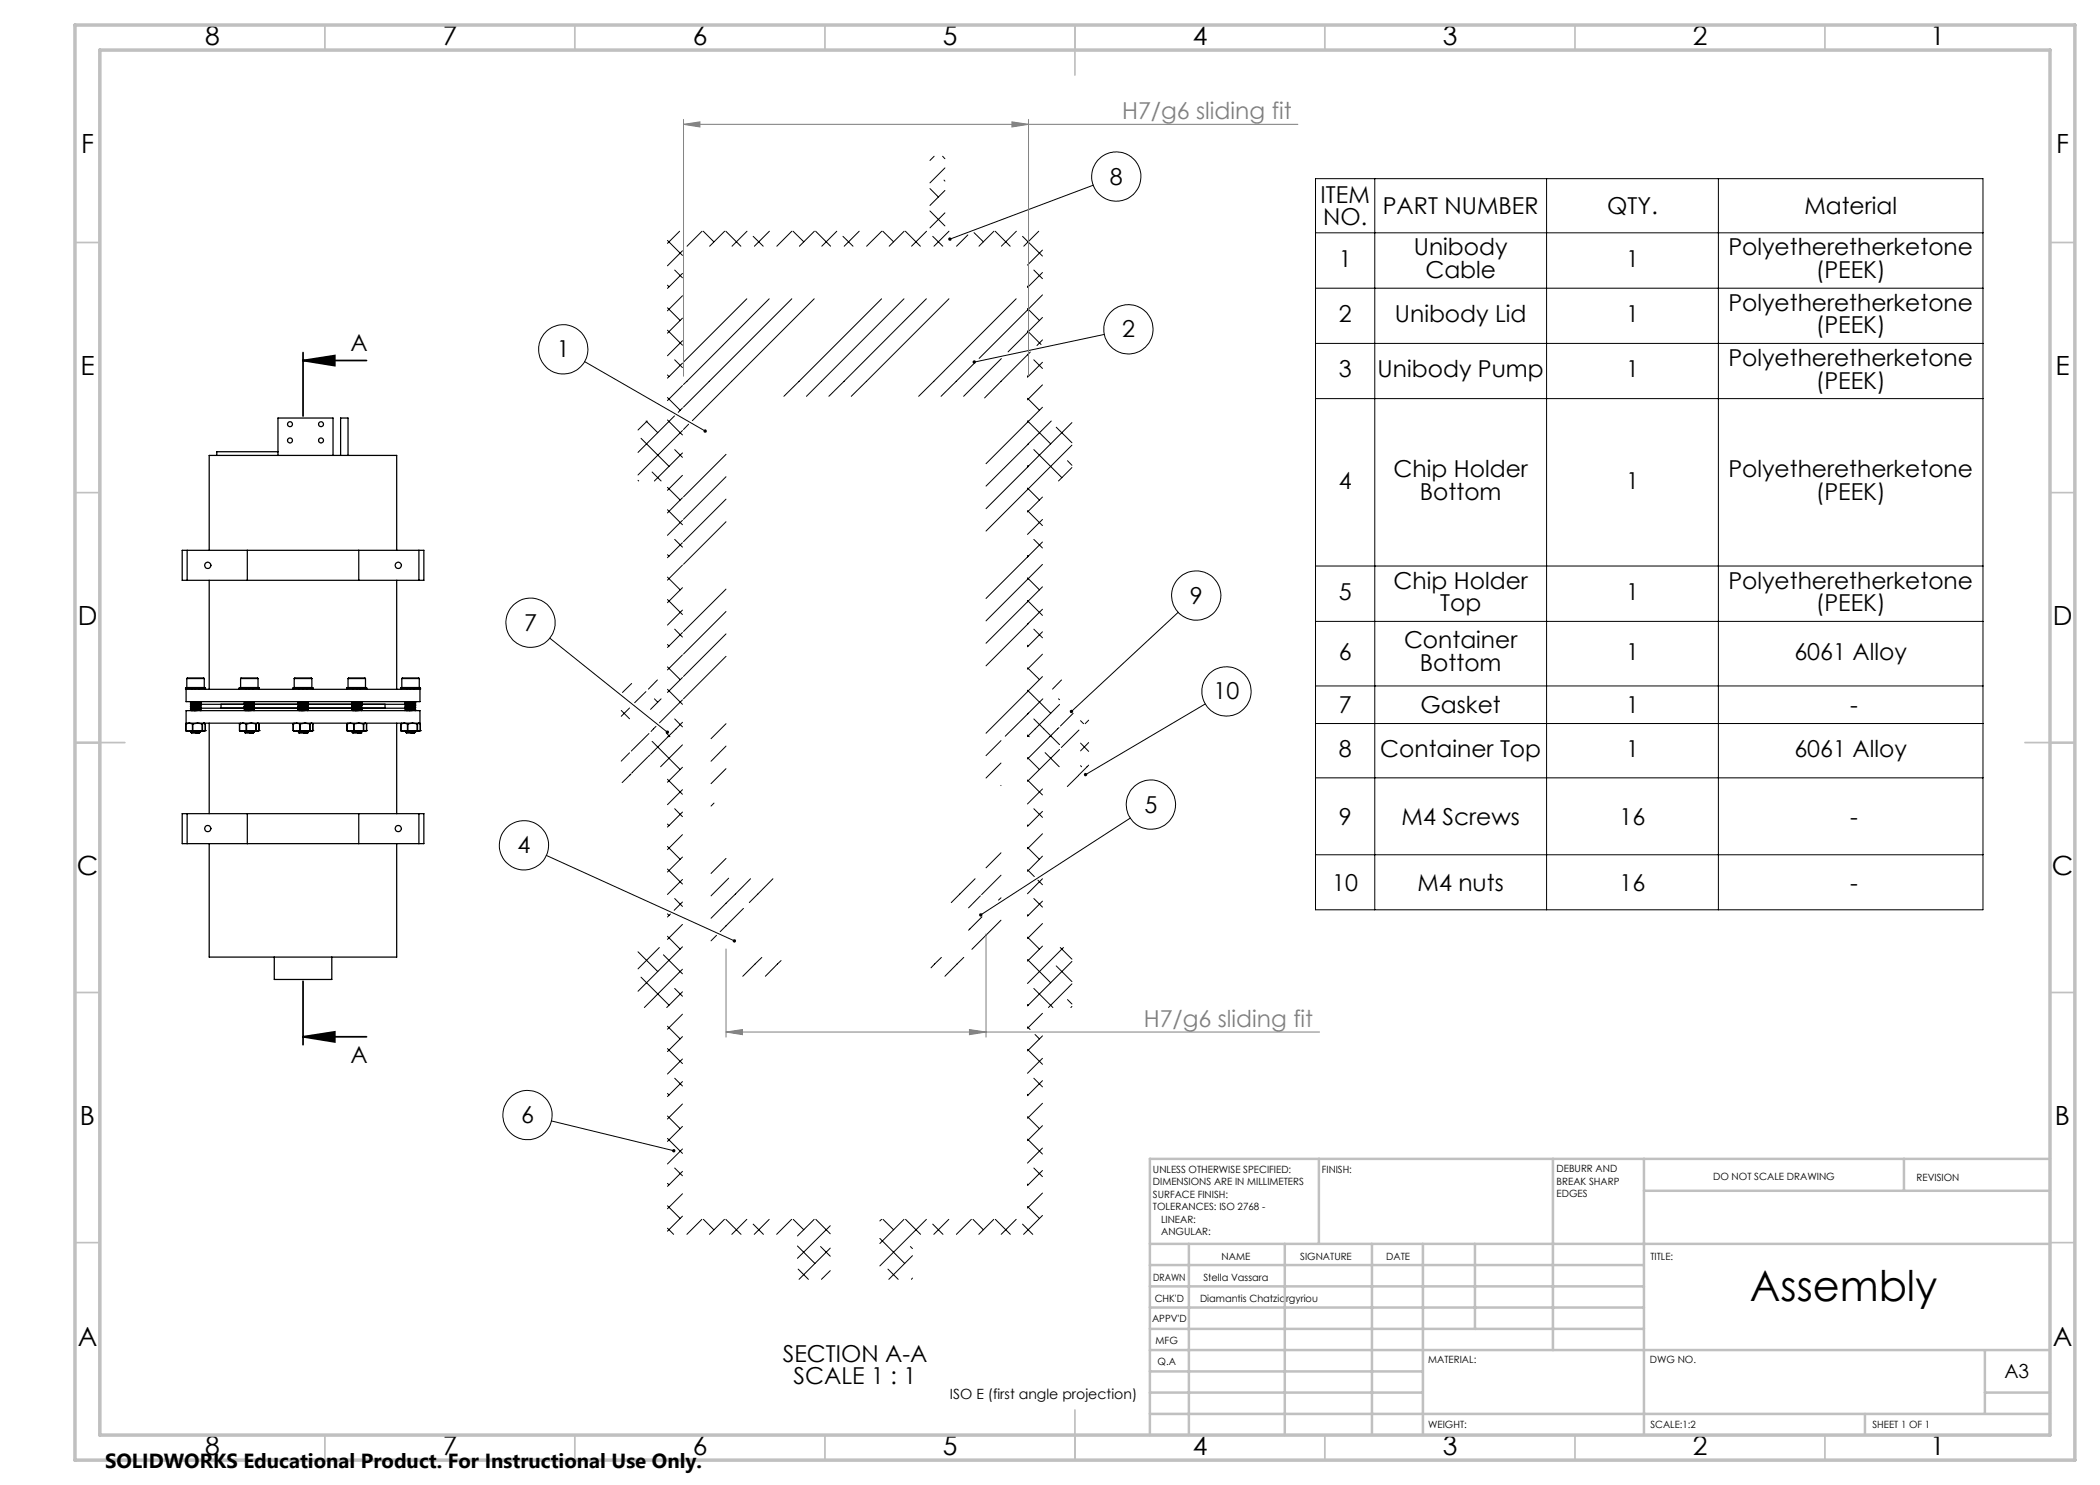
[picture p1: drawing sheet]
<svg xmlns="http://www.w3.org/2000/svg" width="420mm" height="297mm" viewBox="0 0 420 297" stroke-linecap="round" stroke-linejoin="round" font-family="sans-serif">
<g fill="none" stroke="#000" stroke-width=".25">
<path d="M55.6 90.3h-12.2v.8M55.6 91.1v-7.5h11v7.5M68.1 91.1v-7.5h1.5v7.5M37.4 110.1h-1v6h1M37.4 110.1v6M37.4 110.1h46.4M37.4 116.1h46.4M41.8 110.1v-19h37.5v19M41.8 116.1v21.8M49.5 110.1v6M71.8 110.1v6M79.3 116.1v21.8"/>
<path d="M83.8 110.1h1v6h-1M83.8 110.1v6M37.1 137.6l.1 .3M37.1 137.6h4M37.2 137.9h22.7M37.2 137.9v2.4h46.8v-2.4M37.4 137.5v.1h-.3M37.4 137.5h3.5M37.4 135.7h3.5M37.4 135.7l.1-.1h3.2l.2 .1M37.4 135.7v1.8M40.9 137.5l-.1 .1h.3"/>
<path d="M40.9 135.7v1.8M41.1 137.6v.3M47.8 137.6h4.1M47.8 137.6v.3M48.1 137.5l.1 .1h-.4M48.1 137.5h3.5M48.1 135.7h3.5M48.1 135.7l.1-.1h3.3l.1 .1M48.1 135.7v1.8M51.6 137.5l-.1 .1h.4M51.6 135.7v1.8M51.9 137.6v.3"/>
<path d="M58.6 137.6h4M58.6 137.6v.3M58.8 137.5l.1 .1h-.3M58.8 137.5h3.6M58.8 135.7h3.6M58.8 135.7l.1-.1h3.4l.1 .1M58.8 135.7v1.8M59.9 137.9h24.1M62.4 137.5l-.1 .1h.3M62.4 135.7v1.8M62.6 137.6v.3M69.4 137.6h3.9"/>
<path d="M69.4 137.6v.3M69.6 137.5l.1 .1h-.3M69.6 137.5h3.5M69.6 135.7h3.5M69.6 135.7l.1-.1h3.3l.1 .1M69.6 135.7v1.8M73.1 137.5l-.1 .1h.3M73.1 135.7v1.8M73.3 137.6v.3M80.1 137.6h4M80.1 137.6v.3M80.4 137.5v.1h-.3"/>
<path d="M80.4 137.5h3.5M80.4 135.7h3.5M80.4 135.7l.1-.1h3.2l.2 .1M80.4 135.7v1.8M83.9 137.5l-.1 .1h.3M83.9 135.7v1.8M84.1 137.6l-.1 .3M37.1 144.8h.1M37.1 146.1h.1M37.1 144.8v1.3M37.1 146.1l.2 .1M37.2 144.8l.6-.2 .7 .2"/>
<path d="M37.2 146.1l.6 .2M37.2 144.8v1.3M37.2 142.1h46.8v2.5h-46.8zM37.3 146.2l.5 .1M37.3 144.7l-.2 .1M37.4 144.6l-.1 .1M37.8 146.3h1.7M38.1 142l.2 .1M38.1 141.7l.2 .1M38.1 141.3l.2 .2M38.1 140.9l.2 .2M38.1 140.6l.2 .2"/>
<path d="M38.1 141.6v.1M38.1 142h.1M38.1 146.3l.2 .1M38.2 140.3l.1 .1M38.3 141.8l-.2 .2M38.3 141.5l-.2 .1M38.3 141.1l-.2 .2M38.3 140.8l-.2 .1M38.3 140.4l-.2 .2M38.3 146.4l-.1 .1M38.3 141.1h.1M38.3 141.5h.1"/>
<path d="M38.3 141.8h.1M38.3 146.4h.1M38.5 146.1l-.7 .2M38.5 146.1h.1M38.5 144.8h.1M38.5 144.8v1.3M38.6 144.8l.9-.2 .9 .2M38.6 146.1l.9 .2M38.6 144.8v1.3M38.9 140.3l-.6 .2M39.3 146.6h.5M39.5 140.3l-1.2 .1"/>
<path d="M39.5 146.3h1.3M39.5 146.3l-1.2 .1M39.8 146.6h.1zM39.8 141.7l-1.5 .1M39.8 141.3l-1.5 .2M39.8 141l-1.5 .1M39.8 140.6l-1.5 .2M39.9 146.2l.2 .2h-.1M39.9 142l.2 .1M39.9 141.7l.2 .1M39.9 141.3l.2 .2M39.9 141l.2 .1"/>
<path d="M39.9 140.6l.2 .2M39.9 142h.1M39.9 140.6l-1.6 .2M39.9 142l-1.5 .1M39.9 141.6l-1.6 .2M39.9 141.3l-1.6 .2M39.9 141l-1.6 .1M39.9 146.3l-1.6 .1M39.9 142l-1.1 .1M40 140.3l.1 .1M40 146.4l-1.8 .1 1.1 .1M40 146.4h.1"/>
<path d="M40 146.5l-.7 .1M40 146.4l-.7 .2M40.1 140.4l-2 .2M40.1 140.8l-2 .1M40.1 141.1l-2 .2M40.1 141.5l-2 .1M40.1 141.8l-2 .2M40.1 141.9l-.2 .1M40.1 141.5l-.2 .1M40.1 141.2l-.2 .1M40.1 140.8l-.2 .2M40.1 140.5l-.2 .1"/>
<path d="M40.1 141.5l-2 .2M40.1 141.2l-2 .2M40.1 140.8l-2 .2M40.1 140.5l-2 .1M40.1 140.4v.1M40.1 140.8h.1M40.1 141.1v.1M40.2 140.3v1.8M40.2 140.9h8.8M40.2 141.6h8.7M40.4 146.1l-.9 .2M40.4 146.1h.1"/>
<path d="M40.4 144.8h.1M40.4 144.8v1.3M40.5 144.8l.3-.2 .3 .2v1.3M40.5 146.1l.3 .2M40.5 144.8v1.3M40.9 144.6l.1 .1M41 146.2l-.2 .1M41.1 146.1l-.3 .2M41.1 146.1h.1M41.8 144.6v18.1M44.2 140.9v.7M47.9 144.8l.7-.2 .6 .2"/>
<path d="M47.9 146.1l.7 .2M47.9 144.8h.1M47.9 146.1h.1M47.9 144.8v1.3M48.1 144.6l-.2 .2M48.6 146.3h1.6M48.9 142l.1 .1M48.9 141.7l.2 .1M48.9 141.4l.2 .1M48.9 141l.2 .1-.2 .2M48.9 140.6l.2 .2-.2 .1M48.9 146.3l.2 .1-.1 .1"/>
<path d="M48.9 140.6h.1M48.9 140.9v.1M48.9 141.3v.1M48.9 141.6v.1M48.9 142h.1M49 140.3l.1 .1M49.1 141.8l-.2 .2M49.1 141.5l-.2 .1M49.1 140.4l-.2 .2M49.1 140.8h.1M49.1 140.4v.1M49.2 144.8h.1"/>
<path d="M49.2 146.1l-.6 .2M49.2 146.1h.1M49.2 144.8v1.3M49.3 144.8l.9-.2 1 .2M49.3 146.1l.9 .2M49.3 144.8v1.3M49.6 140.3l-.5 .1M50 146.6h.7M50.2 146.3h1.3M50.2 140.3l-1.1 .1M50.3 146.3l-1.2 .1M50.6 146.3l-1.5 .1"/>
<path d="M50.6 141.7l-1.5 .1M50.6 141.3l-1.5 .2M50.6 141l-1.5 .1M50.6 140.6l-1.5 .2M50.6 146.2l.2 .2M50.6 142l.2 .1M50.6 141.7l.2 .1M50.6 141.3l.2 .2M50.6 141l.2 .1M50.6 140.6l.2 .2M50.6 142h.1M50.6 142l-1.5 .1"/>
<path d="M50.6 141.6l-1.5 .2M50.6 142l-1 .1M50.6 141.6h9M50.7 140.3l.1 .1M50.8 146.5l-.8 .1M50.8 146.4h.1l-.9 .2M50.8 146.4l-1.8 .1 1 .1M50.8 141.9l-.2 .1M50.8 141.5l-.2 .1M50.8 141.2l-.2 .1M50.8 140.8l-.2 .2M50.8 140.5l-.2 .1"/>
<path d="M50.8 141.2l-1.9 .2M50.8 140.8l-1.9 .2M50.8 140.5l-1.9 .1M50.8 140.4l-1.9 .2M50.8 140.8l-1.9 .1M50.8 141.1l-1.9 .2M50.8 141.5l-1.9 .1M50.8 141.8l-1.9 .2M50.8 140.9h9M50.9 141.8l-2 .2M50.9 141.5l-2 .2M50.9 140.4v.1"/>
<path d="M50.9 140.8h.1M50.9 141.1v.1M51.2 146.1l-1 .2M51.2 146.1h.1M51.2 144.8h.1M51.2 144.8v1.3M51.3 144.8l.2-.2 .3 .2v1.3M51.3 146.1l.2 .2M51.3 144.8v1.3M51.6 144.6l.1 .1M51.7 146.2l-.2 .1M51.8 146.1l-.3 .2"/>
<path d="M51.8 146.1h.1M58.7 146.1h.1M58.7 144.8l.6-.2 .7 .2M58.7 146.1l.6 .2M58.7 146.1l.1 .2h.5M58.7 144.8h.1M58.7 144.8v1.3M58.8 144.6l-.1 .2M59.3 146.3h1.7M59.6 142l.2 .1M59.6 141.7l.2 .1M59.6 141.4l.2 .1"/>
<path d="M59.6 141l.2 .1M59.6 140.6l.2 .2M59.6 146.3l.2 .1M59.6 140.6h.1M59.6 140.9v.1M59.6 141.3v.1M59.6 141.6v.1M59.6 142h.1M59.7 140.3l.1 .1M59.8 141.8l-.2 .2M59.8 141.5l-.2 .1M59.8 141.1l-.2 .2"/>
<path d="M59.8 140.8l-.2 .1M59.8 140.4l-.2 .2M59.8 141.8l1.6-.1-1.5 .1M59.8 141.5l1.6-.1-1.5 .1M59.8 141.1l1.6-.1-1.5 .1M59.8 146.4l-.1 .1M59.8 141.1h.1M59.8 141.5h.1M59.8 141.8h.1M59.8 146.4h.1M59.9 140.8l1.5-.2-1.6 .2M60 144.8h.1"/>
<path d="M60 146.1l-.7 .2M60 146.1h.1M60 144.8v1.3M60.1 144.8l.9-.2 .9 .2M60.1 146.1l.9 .2M60.1 144.8v1.3M60.4 140.3l-.6 .2M60.8 146.6h.6M61 146.3h1.3M61 140.3l-1.1 .1M61.1 146.3l-1.3 .1M61.3 146.2l-1.4 .2"/>
<path d="M61.3 142l-1 .1M61.4 146.2l.1 .2M61.4 142l.2 .1M61.4 141.7l.2 .1M61.4 146.6h.1M61.4 142h.1M61.4 142l-1.5 .1M61.4 141.6h8.9M61.5 140.3l.1 .1M61.5 146.5l-.7 .1M61.5 146.4l-.7 .2M61.5 146.4l-1.8 .1 1.1 .1"/>
<path d="M61.6 141.9l-.2 .1M61.6 141.5l-.2 .1M61.6 141.2l-.2 .1 .2 .2M61.6 140.8l-.2 .2 .2 .1M61.6 140.5l-.2 .1 .2 .2M61.6 141.8l-2 .2M61.6 141.5l-2 .2M61.6 141.2l-2 .2M61.6 140.8l-2 .2M61.6 140.5l-2 .1M61.6 140.4l-2 .2M61.6 140.8l-2 .1"/>
<path d="M61.6 141.1l-2 .2M61.6 141.5l-2 .1M61.6 140.4v.1M61.6 140.8h.1M61.6 141.1v.1M61.6 140.9h8.9M61.9 146.1l-.9 .2M61.9 144.8h.1M61.9 146.1h.1M61.9 144.8v1.3M62 144.8l.3-.2 .2 .2v1.3M62 146.1l.3 .2"/>
<path d="M62 144.8v1.3M62.4 144.6v.1M62.4 146.2l-.1 .1M62.5 146.1l-.2 .2M62.5 146.1h.1M69.4 144.8h.1M69.4 146.1h.1M69.4 144.8v1.3M69.4 146.1l.1 .1M69.4 144.8l.7-.2 .6 .2M69.4 146.1l.7 .2M69.5 146.2l.6 .1"/>
<path d="M69.5 144.7l-.1 .1M69.6 144.6l-.1 .1M70.1 146.3h1.7M70.3 142l.2 .1M70.3 141.7l.3 .1M70.3 141.3l.3 .2M70.3 140.9l.3 .2M70.3 140.6l.3 .2M70.3 141.6v.1M70.3 142h.1M70.4 146.3l.2 .1M70.4 140.3l.2 .1"/>
<path d="M70.6 141.8l-.3 .2M70.6 141.5l-.3 .1M70.6 141.1l-.3 .2M70.6 140.8l-.3 .1M70.6 140.4l-.3 .2M70.6 146.4l-.2 .1M70.6 141.1h.1M70.6 141.5h.1M70.6 141.8h.1M70.6 146.4h.1M70.7 146.1l-.6 .2M70.7 146.1h.1"/>
<path d="M70.7 144.8h.1M70.7 144.8v1.3M70.8 144.8l1-.2 .9 .2M70.8 146.1l1 .2M70.8 144.8v1.3M71.2 140.3l-.6 .2M71.5 146.6h.6M71.7 140.3l-1.1 .1M71.8 146.3h1.2M71.8 146.3l-1.2 .1M72.1 141.7l.3 .1M72.1 141.3l.3 .2"/>
<path d="M72.1 141l.3 .1M72.1 140.6l.3 .2M72.1 140.6l-1.5 .2M72.1 142l-1.4 .1M72.1 141.6l-1.5 .2M72.1 141.3l-1.5 .2M72.1 141l-1.5 .1M72.1 146.3l-1.5 .1M72.1 142l-1.1 .1M72.1 141.7l-1.5 .1M72.1 146.2l.2 .2M72.1 142l.2 .1"/>
<path d="M72.1 146.6h.1M72.1 142h.1M72.1 141.6h8.9M72.2 140.3l.2 .1M72.3 146.5l-.8 .1M72.3 146.4l-.8 .2M72.3 146.4l-1.9 .1 1.1 .1M72.3 146.4h.1M72.4 141.9l-.3 .1M72.4 141.5l-.3 .1M72.4 141.2l-.3 .1M72.4 140.8l-.3 .2"/>
<path d="M72.4 140.5l-.3 .1M72.4 141.8l-2 .2M72.4 141.5l-2 .2M72.4 141.2l-2 .2M72.4 140.8l-2 .2M72.4 140.5l-2 .1M72.4 140.4l-2.1 .2M72.4 140.8l-2.1 .1M72.4 141.1l-2.1 .2M72.4 141.5l-2.1 .1M72.4 141.8l-2.1 .2M72.4 140.4v.1"/>
<path d="M72.4 140.8h.1M72.4 141.1v.1M72.4 140.9h8.6M72.7 146.1l-.9 .2M72.7 146.1h.1M72.7 144.8h.1M72.7 144.8v1.3M72.7 144.8l.3-.2 .3 .2v1.3M72.7 146.1l.3 .2M73.1 144.6l.1 .1M73.2 146.2l-.2 .1M73.3 146.1l-.3 .2"/>
<path d="M73.3 146.1h.1M77 140.9v.7M79.3 144.6v18.1M80.2 146.1h.1M80.2 146.1l.6 .2M80.2 144.8h.1M80.2 144.8v1.3M80.2 144.8l.6-.2 .7 .2M80.4 144.6l-.2 .2M80.8 146.3h1.7M81 140.3v1.8M81.1 142l.2 .1"/>
<path d="M81.1 141.7l.2 .1M81.1 141.4l.2 .1M81.1 141l.2 .1M81.1 140.6l.2 .2M81.1 146.3l.3 .1 1.1-.1M81.1 140.6h.1M81.1 140.9v.1M81.1 141.3v.1M81.1 141.6v.1M81.1 142h.1M81.2 140.3l.1 .1M81.3 140.8h.1"/>
<path d="M81.3 141.8h.1M81.3 146.4h.1M81.5 144.8h.1M81.5 146.1l-.7 .2M81.5 146.1h.1M81.5 144.8v1.3M81.6 144.8l.9-.2 .9 .2M81.6 146.1l.9 .2M81.6 144.8v1.3M81.9 140.3l-.5 .1M82.3 146.6h.5M82.5 140.3l-1.4 .3"/>
<path d="M82.5 146.3h1.3M82.8 146.6h.1zM82.8 141.7l-1.3 .1-.4 .2M82.8 141.3l-1.7 .3M82.8 141l-1.7 .3M82.8 140.6l-1.7 .3M82.9 146.2l.2 .2h-.1M82.9 142l.2 .1M82.9 141.7l.2 .1M82.9 141.3l.2 .2M82.9 141l.2 .1M82.9 140.6l.2 .2"/>
<path d="M82.9 142h.1M82.9 142l-1.5 .1M82.9 141.6l-1.6 .2M82.9 141.3l-1.5 .2M82.9 141l-1.5 .1M82.9 140.6l-1.5 .2M82.9 146.3l-1.7 .2M82.9 142l-1.1 .1M83 140.3l.1 .1M83 146.4l-1.8 .1 1.1 .1M83 146.4h.1M83 146.5l-.7 .1"/>
<path d="M83 146.4l-.7 .2M83.1 141.2l-2 .2M83.1 140.8l-2 .2M83.1 140.5l-2 .1M83.1 140.4l-2 .2M83.1 140.8l-2 .1M83.1 141.1l-2 .2M83.1 141.5l-2 .1M83.1 141.8l-2 .2M83.1 141.9l-.2 .1M83.1 141.5l-.2 .1M83.1 141.2l-.2 .1"/>
<path d="M83.1 140.8l-.2 .2M83.1 140.5l-.2 .1M83.1 141.5l-2 .2M83.1 140.4v.1M83.1 140.8h.1M83.1 141.1v.1M83.4 146.1l-.9 .2M83.4 146.1h.1M83.4 144.8h.1M83.4 144.8v1.3M83.5 144.8l.3-.2 .3 .2v1.3M83.5 146.1l.3 .2"/>
<path d="M83.5 144.8v1.3M83.9 144.6l.1 .1M84 146.2l-.2 .1M84.1 146.1l-.3 .2M84.1 146.1h.1M37.4 162.7h-1v6h1M37.4 162.7v6M37.4 168.7h46.4M37.4 162.7h46.4M41.8 168.7v22.7h37.5v-22.7M49.5 162.7v6M71.8 162.7v6"/>
<path d="M83.8 162.7h1v6h-1M83.8 162.7v6M54.9 191.4v4.5h11.5v-4.5"/>
<circle cx="58" cy="84.8" r=".5"/>
<circle cx="58" cy="88.1" r=".5"/>
<circle cx="64.2" cy="84.8" r=".5"/>
<circle cx="64.2" cy="88.1" r=".5"/>
<circle cx="41.6" cy="113.1" r=".63"/>
<circle cx="79.7" cy="113.1" r=".63"/>
<circle cx="41.6" cy="165.7" r=".63"/>
<circle cx="79.7" cy="165.7" r=".63"/>
</g>
<g fill="none" stroke="#000" stroke-width=".2">
<path d="M186 37.7l1.7 1.7M186.8 31.3l-.8 .8M188.5 31.3l.5 .4M188.8 36l.2 .2M189 33.6l-3 3M189 38.1l-3 3M218.7 37l-28.7 10.8M263.1 35.7h133.5v146.3h-133.5zM275 35.7v146.3M309.3 35.7v146.3M343.7 35.7v146.3M133.5 57l.3 .4"/>
<path d="M133.5 48.1l3 3M134.9 54l1.6 1.6M135.9 46.2l-2.4 2.5M136.5 50.2l-3 3M136.5 54.7l-3 3M136.5 59.2l-3 3M140.4 46.2l-3 3M140.7 46.2l2.1 2.2M144.9 46.2l-3 3M145.2 46.2l3 3M149.4 59.8l-12.7 12.6M149.4 46.2l-3 3"/>
<path d="M150.6 47.3l2 1.9M153.8 59.8l-17.1 17.1M153.9 46.2l-3 3M158.4 59.8l-21.7 21.6M158.4 46.2l-3 3M158.6 46.2l2.2 2.2M162.8 59.8l-24.3 24.3M162.9 46.2l-3 3M163.1 46.2l3 3M167.4 46.2l-3 3M168.6 47.3l2 1.9M171.8 46.2l-3 3"/>
<path d="M176.3 59.8l-19.5 19.5M176.4 46.2l-3.1 3M176.6 46.2l2.1 2.2M180.8 59.8l-19.5 19.5M180.8 46.2l-3 3M181.1 46.2l3 3M185.3 59.8l-19.5 19.5M185.3 46.2l-3 3M186 42.2l3 3M186.5 47.3l2.1 1.9M189 42.6l-3 3M189.8 46.2l-3 3"/>
<path d="M189.8 59.8l-19.5 19.5M193.6 47l-2.3 2.2M194.8 46.5l1.9 1.9M198.8 46.2l-3 3M199 46.2l3 3M203.2 59.8l-19.5 19.5M203.3 46.2l-3 3M204.5 47.3l4 3.9M205.5 57.2l.1 .2M206.8 54l1.7 1.7M207.8 46.2l-3 3M208.5 54.5l-3 3"/>
<path d="M208.5 50l-3 3M208.5 59l-3 3M263.1 46.6h133.5M263.1 57.6h133.5M116.9 72.3l24.1 13.9M133.5 79.5l2.5 2.6M133.5 75l.3 .3M133.5 66l3 3M133.5 61.6l2.5 2.5M134.9 72l1.6 1.5M136.5 72.6l-3 3M136.5 77.1l-3 3"/>
<path d="M136.5 63.6l-3 3M136.5 68.2l-3 3M194.9 72.6l-6.7 6.7M200.3 71.7l-7.6 7.6M205.5 79.7l2.4 2.4M205.5 75.2l.1 .1M205.5 66.2l2.7 2.7M205.5 61.7l2.4 2.4M205.7 61.8l-9.9 9.9M206.1 70.4l-9.2 9.2M206.8 72l1.7 1.7M208.5 63.5l-6.9 6.9"/>
<path d="M208.5 77l-3 3M208.5 68l-1.1 1.1M208.5 72.5l-3 3M220.9 66.9l-26.1 5.5M263.1 68.7h133.5M263.1 79.7h133.5M127.6 96.1l.1 .1M128.2 87.7l5.6 5.6M129.2 84.2l2.4 2.3M129.4 84.2l-1.8 1.8M130.4 94.4l1.8 1.8M133.5 97.5l2.5 2.5"/>
<path d="M133.5 84l3 3M134.9 83.2l-7.3 7.3M134.9 89.9l1.6 1.6M136.5 86.1l-8.9 8.9M136.5 81.6l-.9 .9M136.5 90.6l-5.6 5.6M136.5 95.1l-3 3M136.5 99.6l-3 3M137.7 84.8l-1 1.1M145.2 90.9l-8.5 8.5M145.2 95.4l-8.5 8.5M145.2 99.8l-8.5 8.5"/>
<path d="M205.5 97.6l2.4 2.4M205.5 93.1l.1 .2M205.5 84.2l4.6 4.6M205.7 88.8l-8.5 8.4M205.7 93.2l-8.5 8.5M206.8 89.9l5.6 5.6M208.5 81.5l-11.3 11.2M208.5 99.4l-3 3M210.3 84.2l-4.8 4.7M211.2 85.4l3.2 3.1M213.5 92.1l.9 1M214.4 89l-17.2 17.2"/>
<path d="M214.4 84.5l-8.9 8.9M214.4 93.5l-2.7 2.7M133.5 119.9l3 3M133.5 115.4l2.5 2.6M133.5 110.9l.3 .3M133.5 101.9l3 3M134.9 107.9l1.6 1.5M136.5 104.1l-3 3M136.5 108.5l-3 3M136.5 113l-3 3M136.5 117.5l-3 3M145.2 117.8l-8.5 8.5"/>
<path d="M145.2 104.3l-8.5 8.6M205.5 115.6l2.4 2.4M205.5 111.1l.1 .1M205.5 102.1l3 3M206.8 107.9l1.7 1.7M208.5 108.4l-11.3 11.3M208.5 112.9l-11.3 11.3M208.5 117.4l-11.3 11.3M208.5 103.9l-3 3M263.1 113.2h133.5M110 127.6l23.5 18.8M126.3 136.7l-1.8 1.8"/>
<path d="M129.2 138.3l-2.3 2.2M130.9 139.8l.7 .6M131.5 136l-1.8 1.8M132.2 139.8l-2.1 2.1M133.5 137.9l3 3M133.5 133.4l2.5 2.5M133.5 128.9l.3 .3M134.9 125.8l1.6 1.6M136.5 131l-3 3M136.5 140l-4.6 4.6M136.5 122l-3 3M136.5 126.5l-3 3"/>
<path d="M136.5 135.5l-3 3M145.2 122.3l-8.5 8.5M145.2 126.8l-8.5 8.5M145.2 131.3l-8.5 8.5M205.5 138l4.6 4.7M205.5 133.6l2.4 2.3M205.5 129l.1 .2M205.5 120.1l3 3M205.7 138.1l-8.5 8.5M206.8 125.8l1.7 1.8M208.5 121.8l-11.3 11.4M208.5 135.3l-3 3"/>
<path d="M208.5 130.8l-3 3M208.5 126.4l-3 3M208.6 139.8l-3.1 3M211.7 139.8l.2 .1M212.3 136l-1.8 1.8M235.7 122.4l-21.4 19.9M263.1 124.3h133.5M263.1 137.2h133.5M124.2 142.1l1.7 1.7M125.9 141.6l-1.7 1.7M125.9 150.6l-1.7 1.6M126 154.9l-1.6 1.6"/>
<path d="M126.2 154.8l-.2 .2M129.5 151.4l-3.1 3.2M129.8 146.7l-3.5 3.5M130 151l-.4 .3M130.4 148.3l5.6 5.6M131.2 145.3l-1 1M133.3 146.6l.7 .8M133.5 155.9l3 3M134.9 143.8l1.6 1.6M136.5 153.5l-3 3M136.5 144.5l-6.4 6.4M136.5 149l-4.4 4.3"/>
<path d="M136.5 157.9l-3 3M145.2 144.7l-3 3M145.2 149.2l-3 3.1M145.2 153.7l-3 3M200.2 148.1l-3 3M200.2 152.6l-3 3M200.2 157.1h.1M205.5 156l3 3M205.5 151.5l2.4 2.4M205.5 147l.3 .4M205.7 142.6l-4.7 4.6M206.8 143.8l5.1 5.1"/>
<path d="M208.5 157.8l-3 3M209 150.5l2.8 2.8M211.8 145.5l-6.3 6.3M211.9 140.9l-6.4 6.4M211.9 149.9l-6.4 6.4M214.6 142.7l-2.5 2.5M215.7 155.1l-2.2 2.2M215.8 146l-3.5 3.5M216.1 153.1l.2 .2M216.1 148.6l1.6 1.7M216.1 144.1l.6 .6M217.7 153l-1.9 2"/>
<path d="M217.7 144l-.7 .7M217.7 148.5l-1.6 1.7M241.1 140.8l-24 14.1M263.1 144.7h133.5M263.1 155.6h133.5M109.3 171.1l37.6 17.1M133.5 173.8l3 3M133.5 169.3l2.5 2.6M133.5 164.8l.3 .3M134.9 179.7l1.6 1.6M134.9 161.7l1.6 1.6M136.5 166.9l-3 3"/>
<path d="M136.5 162.4l-3 3M136.5 171.4l-3 3M136.5 175.9l-3 3M142.8 160.6l-.6 .6M145.2 171.7l-3 3M145.7 175.6l-3.5 3.6M150.1 175.8l-7.9 7.9M154.6 175.8l-4.7 4.7M195 175.8l-4.7 4.7M196.1 179.2l-2.4 2.4M200.2 170.6l-3 3M200.2 175l-3.9 3.9"/>
<path d="M200.2 179.6l-.5 .4M205.5 169.5l2.4 2.4M205.5 165l.1 .1M205.5 174l1.4 1.3M206.8 179.7l1.7 1.7M206.8 161.7l1.7 1.8M207.6 176l.9 .9M208.5 162.3l-3 3M208.5 166.8l-3 3M208.5 175.8l-3 2.9M208.5 171.2l-3 3.1M226.1 163.6l-30 19.4"/>
<path d="M263.1 171h133.5M127.6 190.4l4 3.9M128.2 195.4l5.6 5.6M131.9 189.5l-4.3 4.3M132.7 191l3.8 3.8M133.5 187.3l2.5 2.5M133.5 182.8l.3 .3M134.1 182.8l-.6 .6M134.9 197.7l1.6 1.5M136.5 184.9l-3 3M136.5 189.4l-8.9 8.9M136.5 180.4l-1.7 1.7"/>
<path d="M136.5 193.8l-7.6 7.7M136.5 198.4l-3.1 3.1M143.3 187.1l-1.1 1.1M148.7 181.7l-4.7 4.6M152.4 191.5l-3.8 3.8M156.2 192.1l-3.1 3.2M188.3 191.5l-2.1 2.1M192.8 191.5l-3.8 3.8M196.4 183.4l-2.7 2.7M200.2 184l-5.8 5.9M205.5 191.9l4.6 4.7M205.5 187.4l2.4 2.4"/>
<path d="M205.5 182.9l.1 .2M206.8 197.7l3.8 3.8M208.5 180.2l-3 3M208.5 184.7l-3 3M208.5 189.2l-3 3M211.2 193.2l3.2 3.1M212.1 189.5l2.3 2.3M212.7 189.5l-7.2 7.2M213.5 199.9l.9 .9M214.4 192.3l-8.9 8.9M214.4 196.8l-4.7 4.7M133.5 218.7l.3 .3"/>
<path d="M133.5 209.7l3 3M133.5 205.2l2.5 2.6M134.9 215.6l1.6 1.6M136.5 207.3l-3 3M136.5 202.8l-3 3M136.5 211.8l-3 3M136.5 216.3l-3 3M205.5 218.9l.1 .1M205.5 209.9l3 3M205.5 205.4l.5 .5M205.5 200.9l.1 .1M206.8 215.6l1.7 1.8"/>
<path d="M207 206.9l.9 .9M208.5 202.7l-3 3M208.5 207.2l-3 3M208.5 211.7l-3 3M208.5 216.1l-3 3M214.4 201.3l-.2 .2M110.3 224.2l24.5 5.9M133.5 236.7l.3 .3M133.5 227.7l3 3M133.5 223.2l2.5 2.5M134.9 233.6l1.6 1.6M136.5 234.3l-3 3"/>
<path d="M136.5 220.8l-3 3M136.5 229.8l-3 3M136.5 225.3l-3 3M136.5 238.8l-3 3M205.5 236.8l.1 .2M205.5 227.8l3 3M205.5 223.3l2.4 2.4M206.8 233.6l1.7 1.7M208.5 220.7l-3 3M208.5 225.1l-3 3M208.5 229.6l-3 3M208.5 234.1l-3 3"/>
<path d="M208.5 238.6l-3 3M133.5 245.6l1.2 1.3M133.5 241.2l2.5 2.5M136.5 243.2l-3 3M140.4 243.9l-3 3M140.7 243.9l2.1 2.1M144.9 243.9l-3 3M145.2 243.9l3 3M149.4 243.9l-3 3M150.6 244.8l2.1 2.1M153.8 243.9l-3 3M158.3 243.9l-3 3"/>
<path d="M158.6 243.9l2.2 2.1M159.5 249.2l3.5 3.5M159.6 253.8l2.1 2.1M162.8 243.9l-3.3 3.3M163.2 243.9l2.9 2.9M164.1 249.3l2 1.9M166.1 245.1l-6.6 6.6M166.1 249.6l-6.3 6.3M166.1 254.1l-1.8 1.8M176 247.7l4.9 5M176.3 243.9l-.3 .3M176.6 243.9l2.1 2.1"/>
<path d="M177.6 253.8l2 2.1M180.8 243.9l-4.8 4.8M181.1 243.9l3 3M182.1 249.3l.4 .4M182.5 251.1l-4.7 4.8M182.5 255.6l-.2 .3M185.3 243.9l-9.3 9.3M186.5 244.8l2.1 2.1M189.8 243.9l-3 3M194.3 243.9l-3 3M194.6 243.9l2.1 2.1M198.8 243.9l-3 3"/>
<path d="M199.1 243.9l3 3M203.2 243.9l-3 3M204.5 244.8l2.1 2.1M205.5 241.3l2.4 2.4M208.5 243.1l-3.8 3.8"/>
<circle cx="223.3" cy="35.3" r="4.9"/>
<circle cx="112.7" cy="69.9" r="4.9"/>
<circle cx="225.7" cy="65.9" r="4.9"/>
<circle cx="239.2" cy="119.1" r="4.9"/>
<circle cx="106.1" cy="124.5" r="4.9"/>
<circle cx="245.3" cy="138.3" r="4.9"/>
<circle cx="104.8" cy="169.1" r="4.9"/>
<circle cx="230.2" cy="160.9" r="4.9"/>
<circle cx="105.5" cy="223" r="4.9"/>
</g>
<path d="M60.6 72.1h12.7M60.6 70.5v12.7M60.6 72.1l6.4-1v2zM60.6 196.2v12.7M60.6 207.4h12.7M60.6 207.4l6.4-1v2z" fill="none" stroke="#000" stroke-width=".35"/>
<path d="M136.7 24.9l3.3-.5v1zM136.7 23.9v51.3M136.7 24.9h122.9M202.4 24.4l3.3 .5-3.3 .5zM205.7 23.9v51.3M145.2 189.8v17.6M197.2 186.8v20.6M145.2 206.4l3.3-.5v1zM145.2 206.4h118.7M193.9 205.9l3.3 .5-3.3 .5z" fill="none" stroke="#808080" stroke-width=".2"/>
<g fill="none" stroke="#c0c0c0" stroke-width=".35">
<path d="M65 5v5M115 5v5M165 5v5M215 5v10M265 5v5M315 5v5M365 5v5M15 48.5h5M410 48.5h5M15 98.5h5M410 98.5h5M15 148.5h10"/>
<path d="M405 148.5h10M15 198.5h5M410 198.5h5M15 248.5h5M410 248.5h5M65 287v5M115 287v5M165 287v5M215 282v10M265 287v5M315 287v5M365 287v5"/>
</g>
<g fill="none" stroke="#c0c0c0" stroke-width=".5">
<path d="M263.8 231.8v17M310.6 231.8v38.2M328.8 231.8v55.2M328.8 238.2h81.2M380.8 231.8v6.4M410 231.8h-180v55.2M230 248.8h180M230 257.3h98.8M230 253h98.8M237.8 248.8v38.2M257 248.8v38.2M274.4 248.8v38.2"/>
<path d="M284.6 248.8v38.2M295 248.8v17M230 265.8h98.8M230 261.5h98.8M230 278.5h54.6M230 274.3h54.6M230 270h180M397 278.5h13M397 270v12.8M230 282.8h180M373 282.8v4.2"/>
</g>
<path d="M15 5h400v287h-400zM20 10h390v277h-390z" fill="none" stroke="#c0c0c0" stroke-width=".7"/>
<g fill="#000">
<path d="M189.8 47.6l-.1 .3 .3-.1-.3 .1a.34 .34 0 0 0 .4 .2 .34 .34 0 0 0 .1-.5 .34 .34 0 0 0-.4 0zM194.6 72.2l-.1 .3 .3-.1-.3 .1a.33 .33 0 0 0 .5 .2 .33 .33 0 0 0 .1-.4 .33 .33 0 0 0-.5-.1zM140.8 86a.34 .34 0 0 0 0 .5 .34 .34 0 0 0 .5-.1l-.3-.2 .4 .1a.35 .35 0 0 0-.2-.4 .35 .35 0 0 0-.4 .1zM195.9 182.7v.5l.2-.2-.2 .2a.34 .34 0 0 0 .4 0 .34 .34 0 0 0 .1-.4 .34 .34 0 0 0-.5-.1zM146.6 188a.34 .34 0 0 0 .1 .5 .34 .34 0 0 0 .5-.2l-.3-.1 .3 .1a.34 .34 0 0 0-.2-.4 .34 .34 0 0 0-.4 .1zM134.5 229.9a.34 .34 0 0 0 .1 .6 .34 .34 0 0 0 .5-.3l-.3-.1 .3 .1a.34 .34 0 0 0-.2-.4 .34 .34 0 0 0-.4 .1zM133.2 146.2a.34 .34 0 0 0 0 .5 .34 .34 0 0 0 .5-.1l-.2-.2 .2 .2a.34 .34 0 0 0 0-.4 .34 .34 0 0 0-.5 0zM214 142.1v.4l.3-.2-.3 .2a.35 .35 0 0 0 .5 0 .35 .35 0 0 0 0-.5 .35 .35 0 0 0-.5 .1zM216.9 154.7l-.1 .4 .3-.2-.3 .2a.34 .34 0 0 0 .5 .1 .34 .34 0 0 0 .1-.5 .34 .34 0 0 0-.5 0z"/>
<path d="M60.6 72.1l6.4-1v2zM60.6 207.4l6.4-1v2z"/>
</g>
<path d="M145.2 206.4l3.3-.5v1zM193.9 205.9l3.3 .5-3.3 .5zM136.7 24.9l3.3-.5v1zM202.4 24.4l3.3 .5-3.3 .5z" fill="#808080"/>
<text font-size="8.5" x="350" y="260.3">Assembly</text>
<g font-size="5.3">
<text x="41" y="8.9">8</text>
<text x="88.5" y="8.9">7</text>
<text x="138.5" y="8.9">6</text>
<text x="188.5" y="8.9">5</text>
<text x="238.5" y="8.9">4</text>
<text x="288.5" y="8.9">3</text>
<text x="338.5" y="8.9">2</text>
<text x="386" y="8.9">1</text>
<text x="16.2" y="30.7">F</text>
<text x="411.2" y="30.7">F</text>
<text x="16.1" y="74.9">E</text>
<text x="411.1" y="74.9">E</text>
<text x="15.5" y="124.9">D</text>
<text x="410.5" y="124.9">D</text>
<text x="15.4" y="174.9">C</text>
<text x="410.4" y="174.9">C</text>
<text x="16" y="224.9">B</text>
<text x="411" y="224.9">B</text>
<text x="15.5" y="269.2">A</text>
<text x="410.5" y="269.2">A</text>
<text x="41" y="290.9">8</text>
<text x="88.5" y="290.9">7</text>
<text x="138.5" y="290.9">6</text>
<text x="188.5" y="290.9">5</text>
<text x="238.5" y="290.9">4</text>
<text x="288.5" y="290.9">3</text>
<text x="338.5" y="290.9">2</text>
<text x="386" y="290.9">1</text>
</g>
<g font-size="4.7" fill="#808080">
<text x="224.4" y="23.8">H7/g6 sliding fit</text>
<text x="228.7" y="205.4">H7/g6 sliding fit</text>
</g>
<g font-size="4.7">
<text x="222" y="36.9">8</text>
<text x="264.1" y="40.6">ITEM</text>
<text x="264.6" y="45.1">NO.</text>
<text x="276.6" y="42.8">PART NUMBER</text>
<text x="321.5" y="42.8">QTY.</text>
<text x="360.9" y="42.8">Material</text>
<text x="267.7" y="53.3">1</text>
<text x="282.8" y="51.1">Unibody</text>
<text x="325.2" y="53.3">1</text>
<text x="345.7" y="51.1">Polyetheretherketone</text>
<text x="285.1" y="55.6">Cable</text>
<text x="363.2" y="55.6">(PEEK)</text>
<text x="267.7" y="64.4">2</text>
<text x="279" y="64.4">Unibody Lid</text>
<text x="325.2" y="64.4">1</text>
<text x="345.7" y="62.1">Polyetheretherketone</text>
<text x="70.1" y="70.2">A</text>
<text x="111.4" y="71.5">1</text>
<text x="224.4" y="67.5">2</text>
<text x="363.2" y="66.7">(PEEK)</text>
<text x="267.7" y="75.4">3</text>
<text x="275.5" y="75.4">Unibody Pump</text>
<text x="325.2" y="75.4">1</text>
<text x="345.7" y="73.2">Polyetheretherketone</text>
<text x="363.2" y="77.7">(PEEK)</text>
<text x="278.7" y="95.4">Chip Holder</text>
<text x="345.7" y="95.4">Polyetheretherketone</text>
<text x="267.7" y="97.7">4</text>
<text x="284" y="100">Bottom</text>
<text x="325.2" y="97.7">1</text>
<text x="363.2" y="100">(PEEK)</text>
<text x="267.7" y="120">5</text>
<text x="278.7" y="117.7">Chip Holder</text>
<text x="325.2" y="120">1</text>
<text x="345.7" y="117.7">Polyetheretherketone</text>
<text x="238" y="120.7">9</text>
<text x="288" y="122.2">Top</text>
<text x="363.2" y="122.2">(PEEK)</text>
<text x="104.8" y="126.2">7</text>
<text x="267.7" y="132">6</text>
<text x="280.8" y="129.7">Container</text>
<text x="325.2" y="132">1</text>
<text x="358.9" y="132">6061 Alloy</text>
<text x="284" y="134.2">Bottom</text>
<text x="242.7" y="139.9">10</text>
<text x="267.7" y="142.6">7</text>
<text x="284.1" y="142.6">Gasket</text>
<text x="325.2" y="142.6">1</text>
<text x="370" y="142.6">-</text>
<text x="267.7" y="151.4">8</text>
<text x="276" y="151.4">Container Top</text>
<text x="325.2" y="151.4">1</text>
<text x="358.9" y="151.4">6061 Alloy</text>
<text x="228.9" y="162.5">5</text>
<text x="267.7" y="164.9">9</text>
<text x="280.3" y="164.9">M4 Screws</text>
<text x="323.9" y="164.9">16</text>
<text x="370" y="164.9">-</text>
<text x="103.5" y="170.7">4</text>
<text x="266.5" y="178.1">10</text>
<text x="283.5" y="178.1">M4 nuts</text>
<text x="323.9" y="178.1">16</text>
<text x="370" y="178.1">-</text>
<text x="70.1" y="212.7">A</text>
<text x="104.2" y="224.6">6</text>
<text x="156.6" y="272.3">SECTION A-A</text>
<text x="158.7" y="276.9">SCALE 1 : 1</text>
</g>
<text font-size="4.1" x="21" y="293.7">SOLIDWORKS Educational Product. For Instructional Use Only.</text>
<text font-size="3.9" x="400.9" y="275.5">A3</text>
<text font-size="2.8" x="190" y="279.8">ISO E (first angle projection)</text>
<g font-size="2">
<text x="230.6" y="234.6">UNLESS OTHERWISE SPECIFIED:</text>
<text x="230.6" y="237.1">DIMENSIONS ARE IN MILLIMETERS</text>
<text x="230.6" y="239.6">SURFACE FINISH:</text>
<text x="264.4" y="234.6">FINISH:</text>
<text x="311.3" y="234.5">DEBURR AND</text>
<text x="311.3" y="237">BREAK SHARP</text>
<text x="311.3" y="239.5">EDGES</text>
<text x="342.6" y="236">DO NOT SCALE DRAWING</text>
<text x="383.3" y="236.2">REVISION</text>
<text x="230.6" y="242.1">TOLERANCES: ISO 2768 -</text>
<text x="232.2" y="244.6">LINEAR:</text>
<text x="232.2" y="247.1">ANGULAR:</text>
<text x="244.3" y="252">NAME</text>
<text x="260" y="251.9">SIGNATURE</text>
<text x="277.2" y="251.9">DATE</text>
<text x="330.1" y="251.9">TITLE:</text>
<text x="230.6" y="256.1">DRAWN</text>
<text x="240.7" y="256.1">Stella Vassara</text>
<text x="230.9" y="260.3">CHK'D</text>
<text x="240" y="260.3">Diamantis Chatziargyriou</text>
<text x="230.4" y="264.4">APPV'D</text>
<text x="231.1" y="268.8">MFG</text>
<text x="231.5" y="273">Q.A</text>
<text x="285.6" y="272.5">MATERIAL:</text>
<text x="330" y="272.5">DWG NO.</text>
<text x="285.6" y="285.5">WEIGHT:</text>
<text x="330.1" y="285.6">SCALE:1:2</text>
<text x="374.5" y="285.6">SHEET 1 OF 1</text>
</g>
</svg>
